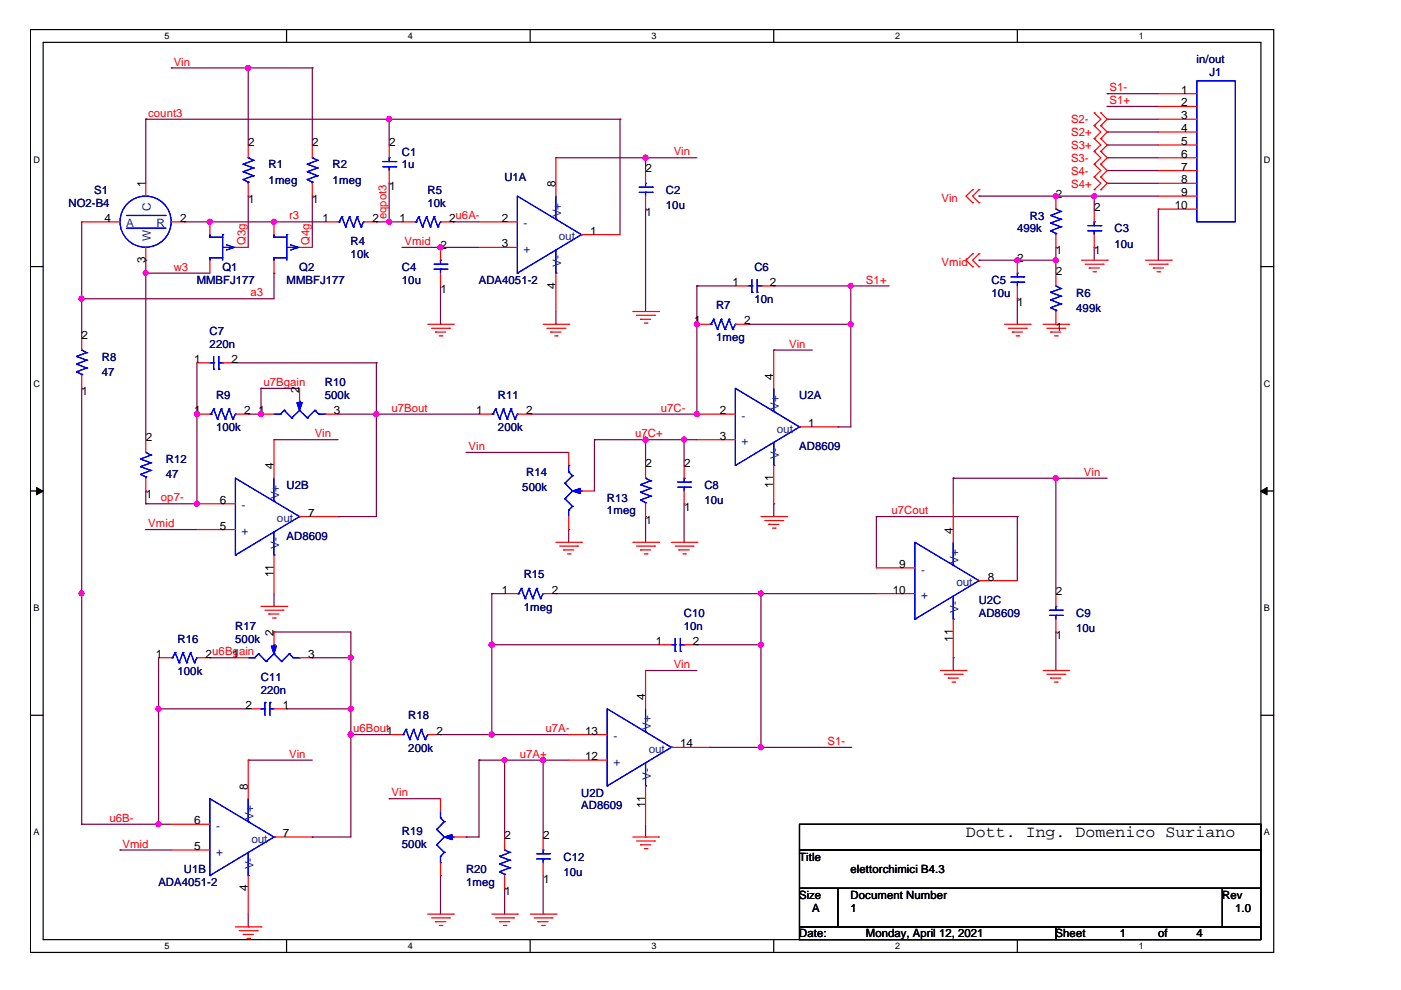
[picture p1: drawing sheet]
<svg xmlns="http://www.w3.org/2000/svg" width="297mm" height="210mm" viewBox="0 0 297 210" stroke-linecap="round" stroke-linejoin="round" font-family="sans-serif">
<path d="M6.4 6.3h263.7v195.6h-263.7zM9.2 9h258.1v190.2h-258.1z" fill="none" stroke="#000" stroke-width=".25"/>
<g fill="#fff">
<path d="M34.9 6.6h1v2.1h-1z"/>
<path d="M34.9 199.6h1v2.1h-1z"/>
</g>
<path d="M60.8 6.3v2.7M60.8 199.2v2.7" fill="none" stroke="#000" stroke-width=".25"/>
<g fill="#fff">
<path d="M86.5 6.6h1v2.1h-1z"/>
<path d="M86.5 199.6h1v2.1h-1z"/>
</g>
<path d="M112.4 6.3v2.7M112.4 199.2v2.7" fill="none" stroke="#000" stroke-width=".25"/>
<g fill="#fff">
<path d="M138.1 6.6h1.1v2.1h-1.1z"/>
<path d="M138.1 199.6h1.1v2.1h-1.1z"/>
</g>
<path d="M164 6.3v2.7M164 199.2v2.7" fill="none" stroke="#000" stroke-width=".25"/>
<g fill="#fff">
<path d="M189.8 6.6h1v2.1h-1z"/>
<path d="M189.8 199.6h1v2.1h-1z"/>
</g>
<path d="M215.7 6.3v2.7M215.7 199.2v2.7" fill="none" stroke="#000" stroke-width=".25"/>
<g fill="#fff">
<path d="M241.4 6.6h1.1v2.1h-1.1z"/>
<path d="M241.4 199.6h1.1v2.1h-1.1z"/>
<path d="M7.1 32.8h1.3v2.1h-1.3z"/>
<path d="M268 32.8h1.3v2.1h-1.3z"/>
<path d="M7.1 80.3h1.3v2.1h-1.3z"/>
<path d="M268 80.3h1.3v2.1h-1.3z"/>
</g>
<path d="M6.4 56.5h2.8M267.3 56.5h2.8" fill="none" stroke="#000" stroke-width=".25"/>
<g fill="#fff">
<path d="M7.1 127.9h1.2v2.1h-1.2z"/>
<path d="M268 127.9h1.2v2.1h-1.2z"/>
</g>
<path d="M6.4 104.1h2.8M267.3 104.1h2.8" fill="none" stroke="#000" stroke-width=".25"/>
<g fill="#000" stroke="#000" stroke-width=".21">
<path d="M7.7 103.3l1.4 .9-1.4 .7z" fill-rule="evenodd"/>
<path d="M267.3 104.2l1.3-.9v1.6z" fill-rule="evenodd"/>
</g>
<g fill="#fff">
<path d="M7.1 175.4h1.2v2.2h-1.2z"/>
<path d="M268 175.4h1.2v2.2h-1.2z"/>
</g>
<path d="M6.4 151.6h2.8M267.3 151.6h2.8M169.5 174.8h97.8v5.4h-97.8zM169.5 180.2h97.8v8.1h-97.8zM169.5 188.3h8.1v8.2h-8.1zM169.5 196.5h54.4v2.7h-54.4zM177.6 188.3h81.6v8.2h-81.6zM223.9 196.5h43.4v2.7h-43.4zM259.2 188.3h8.1v8.2h-8.1z" fill="none" stroke="#000" stroke-width=".25"/>
<g fill="none" stroke="#800040" stroke-width=".25">
<path d="M36.3 14.4h.1M36.3 14.4h29.9M52.6 14.4h.1M52.6 14.4v16.3M66.2 14.4h.1M66.2 14.4v16.3M234.7 19.9h.1M234.7 19.9h10.9M30.9 25.3h.1M30.9 25.3v13.6M30.9 25.3h100.6M82.5 38.9h.1"/>
<path d="M82.5 25.3h.1M82.5 25.3v5.4M82.5 38.9v8.1M117.9 33.5h.1M117.9 33.5h29.8M131.5 25.3h.1M131.5 25.3v24.4M136.9 33.5h.1M136.9 33.5v2.7M234.7 28h.1M234.7 25.3h.1M234.7 30.7h.1"/>
<path d="M234.7 33.5h.1M234.7 38.9h.1M234.7 36.2h.1M234.7 22.6h.1M234.7 33.5h10.9M234.7 25.3h10.9M234.7 28h10.9M234.7 30.7h10.9M234.7 38.9h10.9M234.7 36.2h10.9M234.7 22.6h10.9M17.3 47h.1"/>
<path d="M17.3 47v24.5M30.9 55.2h.1M30.9 57.9h.1M30.9 55.2v38M30.9 57.9h13.6M39 47h.1M39 47h29.9M44.5 47h.1M52.6 41.6h.1M52.6 41.6v10.9M58.1 57.9h.1M58.1 47h.1"/>
<path d="M58.1 57.9v5.4h-40.8M66.2 41.6h.1M66.2 41.6v10.9M79.8 47h.1M79.8 47h5.5M82.5 47h.1M85.3 52.5h.1M85.3 52.5h16.3M93.4 52.5h.1M96.1 47h.1M96.1 47h5.5M136.9 44.3h.1"/>
<path d="M136.9 44.3v21.7M207.6 55.2h.1M207.6 41.6h.1M207.6 41.6h38M207.6 55.2h16.3M215.7 55.2h.1M223.9 41.6h.1M223.9 55.2h.1M223.9 52.5h.1M223.9 52.5v5.4M232 41.6h.1M232 52.5h.1"/>
<path d="M232 41.6v2.7M232 52.5v2.7M245.6 44.3h.1M245.6 44.3v10.9M17.3 63.3h.1M41.7 76.9v29.9M49.9 76.9h29.9M79.8 76.9h.1M79.8 76.9v32.6h-8.1M93.4 68.8h.1M93.4 60.6v8.2M117.9 68.8h.1"/>
<path d="M117.9 66v2.8M147.7 68.8h.1M147.7 60.6h.1M147.7 60.6v27.2h-35.3M147.7 60.6h8.2M158.6 68.8h.1M158.6 68.8h21.8M164 74.2h.1M164 60.6h.1M164 60.6h24.5M164 74.2h8.2M180.4 68.8h.1"/>
<path d="M180.4 60.6h.1M180.4 60.6v29.9h-2.8M215.7 63.3h.1M215.7 63.3v5.5M17.3 82.3h.1M17.3 82.3v92.5M41.7 87.8h.1M52.6 87.8h.1M52.6 87.8h2.7M55.3 82.3h.1M55.3 87.8h.1M55.3 82.3h8.2"/>
<path d="M55.3 82.3v5.5M58.1 93.2h.1M58.1 93.2h13.6M71.7 87.8h29.9M79.8 87.8h.1M98.9 95.9h.1M98.9 95.9h21.7M112.4 87.8h.1M126 93.2h.1M126 93.2h21.7M126 93.2v10.9M136.9 93.2h.1"/>
<path d="M136.9 93.2v5.5M145 93.2h.1M145 93.2v5.5M177.6 90.5h.1M30.9 104.1h.1M30.9 106.8h.1M30.9 112.3h.1M30.9 104.1v2.7M30.9 106.8h10.8M30.9 112.3h10.8M41.7 106.8h.1M71.7 109.5h.1"/>
<path d="M120.6 112.3h.1M120.6 112.3v2.7M136.9 109.5h.1M136.9 109.5v5.5M145 106.8h.1M145 106.8v8.2M164 106.8h.1M164 106.8v2.7M185.8 109.5h.1M185.8 109.5h29.9M185.8 109.5v10.9M202.1 101.4h.1"/>
<path d="M202.1 101.4h32.6M202.1 101.4v5.4M215.7 109.5h.1M215.7 109.5v13.6M223.9 101.4h.1M223.9 101.4v24.5M17.3 125.9h.1M33.6 139.5h.1M33.6 139.5v35.3M44.5 139.5h.1M44.5 139.5h5.4M58.1 134h.1"/>
<path d="M58.1 128.6h.1M58.1 134h16.3v43.5h-8.2M58.1 125.9v2.7M66.2 139.5h.1M66.2 139.5h8.2M74.4 139.5h.1M104.3 125.9h.1M104.3 136.7h.1M104.3 125.9h2.7M104.3 125.9v29.9M104.3 136.7h35.3M117.9 125.9h.1"/>
<path d="M117.9 125.9h67.9M147.7 136.7h.1M147.7 136.7h13.6M161.3 125.9h.1M161.3 136.7h.1M161.3 125.9v32.6M202.1 139.5h.1M202.1 139.5v2.7M223.9 134h.1M223.9 134v8.2M33.6 150.3h.1M33.6 150.3h19"/>
<path d="M60.8 150.3h.1M60.8 150.3h13.6M74.4 155.8h.1M74.4 155.8h8.1M93.4 155.8h.1M93.4 155.8h27.2M104.3 155.8h.1M136.9 142.2h.1M136.9 142.2h10.8M150.5 158.5h.1M150.5 158.5h29.9M180.4 158.5h.1"/>
<path d="M17.3 174.8h.1M17.3 174.8h19M33.6 174.8h.1M52.6 161.2h.1M52.6 161.2h13.6M66.2 177.5h.1M82.5 169.3h.1M82.5 169.3h10.9M98.9 177.5h.1M101.6 161.2h.1M101.6 161.2v16.3h-2.7M101.6 161.2h19"/>
<path d="M107 161.2h.1M107 161.2v16.3M115.2 161.2h.1M115.2 161.2v16.3M136.9 177.5h.1M136.9 174.8v2.7M25.4 180.2h.1M25.4 180.2h10.9M52.6 196.5h.1M52.6 193.8v2.7M93.4 185.6h.1M93.4 185.6v8.2"/>
<path d="M107 188.3h.1M107 188.3v5.5M115.2 193.8h.1M115.2 185.6v8.2"/>
</g>
<g fill="#f0f" stroke="#f0f" stroke-width=".25">
<circle cx="33.6" cy="174.7" r=".52"/>
<circle cx="33.6" cy="150.3" r=".52"/>
<circle cx="161.3" cy="125.8" r=".52"/>
<circle cx="161.3" cy="158.4" r=".52"/>
<circle cx="161.3" cy="136.7" r=".52"/>
<circle cx="74.4" cy="150.3" r=".52"/>
<circle cx="74.4" cy="155.7" r=".52"/>
<circle cx="136.9" cy="33.4" r=".52"/>
<circle cx="93.4" cy="52.4" r=".52"/>
<circle cx="115.1" cy="161.2" r=".52"/>
<circle cx="30.9" cy="57.9" r=".51"/>
<circle cx="44.4" cy="47" r=".52"/>
<circle cx="17.3" cy="63.3" r=".52"/>
<circle cx="52.6" cy="14.4" r=".52"/>
<circle cx="104.3" cy="136.7" r=".52"/>
<circle cx="58" cy="47" r=".52"/>
<circle cx="104.3" cy="155.7" r=".52"/>
<circle cx="82.5" cy="47" r=".52"/>
<circle cx="82.5" cy="25.3" r=".52"/>
<circle cx="17.3" cy="125.8" r=".51"/>
<circle cx="74.4" cy="139.4" r=".52"/>
<circle cx="107" cy="161.2" r=".52"/>
<circle cx="41.7" cy="87.8" r=".52"/>
<circle cx="41.7" cy="106.8" r=".52"/>
<circle cx="55.3" cy="87.8" r=".52"/>
<circle cx="79.8" cy="87.8" r=".52"/>
<circle cx="145" cy="93.2" r=".52"/>
<circle cx="147.7" cy="87.8" r=".52"/>
<circle cx="147.7" cy="68.8" r=".52"/>
<circle cx="180.3" cy="68.8" r=".51"/>
<circle cx="180.3" cy="60.6" r=".52"/>
<circle cx="223.9" cy="101.4" r=".52"/>
<circle cx="136.9" cy="93.2" r=".52"/>
<circle cx="223.9" cy="41.6" r=".52"/>
<circle cx="232" cy="41.6" r=".51"/>
<circle cx="223.9" cy="55.2" r=".52"/>
<circle cx="215.7" cy="55.2" r=".52"/>
</g>
<g fill="none" stroke="#f00" stroke-width=".25">
<path d="M245.6 19.9h8.2M30.9 38.9v2.7M52.6 30.7v2.8M52.6 38.9v2.7M66.2 30.7v2.8M66.2 38.9v2.7M82.5 30.7v2.8M82.5 36.2v2.7M117.9 33.5v8.1M136.9 36.2v2.7M232 26.6h.1M232 23.9h.1"/>
<path d="M232 32.1h.1M232 29.4h.1M232 34.8h.1M232 37.5h.1M232 23.9l1.4 1.4-1.4 1.3M232 29.4l1.4 1.3-1.4 1.4M232 32.1l1.4 1.4-1.4 1.3M232 37.5l1.4 1.4-1.4 1.3M232 34.8l1.4 1.4-1.4 1.3M232 26.6l1.4 1.4-1.4 1.4M233.4 23.9h.1M233.4 26.6h.1"/>
<path d="M233.4 29.4h.1M233.4 32.1h.1M233.4 34.8h.1M233.4 37.5h.1M233.4 23.9l1.3 1.4-1.3 1.3M233.4 29.4l1.3 1.3-1.3 1.4M233.4 32.1l1.3 1.4-1.3 1.3M233.4 37.5l1.3 1.4-1.3 1.3M233.4 34.8l1.3 1.4-1.3 1.3M233.4 26.6l1.3 1.4-1.3 1.4M245.6 22.6h8.2M245.6 25.3h8.2"/>
<path d="M245.6 28h8.2M245.6 30.7h8.2M245.6 33.5h8.2M245.6 36.2h8.2M245.6 38.9h8.2M17.3 47h8.1M30.9 52.5v2.7M36.3 47h2.7M44.5 47v2.7M44.5 55.2v2.7M49.9 52.5h2.7M58.1 47v2.7"/>
<path d="M58.1 55.2v2.7M63.5 52.5h2.7M68.9 47h2.8M77.1 47h2.7M85.3 47h2.7M93.4 52.5v2.7M93.4 57.9v2.7M93.4 47h2.7M101.6 52.5h8.1M101.6 47h8.1M117.9 57.9v8.1M123.3 49.7h8.2"/>
<path d="M136.9 41.6v2.7M206.2 40.2h.1M206.2 43h.1M206.2 53.8h.1M206.2 56.6h.1M206.2 40.2l-1.4 1.4 1.4 1.4M206.2 53.8l-1.4 1.4 1.4 1.4M207.6 40.2h.1M207.6 43h.1M207.6 53.8h.1M207.6 56.6h.1M207.6 53.8l-1.4 1.4 1.4 1.4"/>
<path d="M207.6 40.2l-1.4 1.4 1.4 1.4M215.7 55.2v2.7M223.9 41.6v2.7M223.9 49.7v2.8M223.9 57.9v2.7M229.3 55.2h5.4M230.1 56h3.8M230.9 56.8h.1M230.9 56.8h2.2M231.7 57.6h.6M232 40.2h.1M232 44.3v2.7"/>
<path d="M232 49.7v2.8M232.3 57.6h.1M233.4 40.2h.1M233.9 56h.1M234.7 55.2h.1M242.9 55.2h5.4M243.7 56h3.8M244.5 56.8h.1M244.5 56.8h2.2M245.3 57.6h.6M245.6 41.6h8.2M245.6 44.3h8.2"/>
<path d="M245.9 57.6h.1M247.5 56h.1M248.3 55.2h.1M17.3 71.5v2.7M17.3 79.6v2.7M41.7 76.9h2.8M47.2 76.9h2.7M90.7 68.8h5.4M91.5 69.6h3.8M92.3 70.4h.1M92.3 70.4h2.2M93.1 71.2h.6"/>
<path d="M93.7 71.2h.1M95.3 69.6h.1M96.1 68.8h.1M115.2 68.8h5.4M116 69.6h3.8M116.8 70.4h.1M116.8 70.4h2.2M117.6 71.2h.5M118.1 71.2h.1M119.8 69.6h.1M120.6 68.8h.1M134.2 66h5.4"/>
<path d="M135 66.9h3.8M135.8 67.7h.1M135.8 67.7h2.2M136.6 68.5h.6M137.2 68.5h.1M138.8 66.9h.1M139.6 66h.1M147.7 68.8h2.8M155.9 68.8h2.7M155.9 60.6h2.7M161.3 60.6h2.7M164 74.2v8.1"/>
<path d="M213 68.8h5.4M213.8 69.6h3.8M214.6 70.4h.1M214.6 70.4h2.2M215.4 71.2h.6M215.7 60.6v2.7M216 71.2h.1M217.6 69.6h.1M218.4 68.8h.1M221.2 68.8h5.4M222 69.6h3.8M222.8 70.4h.1"/>
<path d="M222.8 70.4h2.1M223.6 71.2h.5M223.9 66v2.8M224.1 71.2h.1M225.8 69.6h.1M226.6 68.8h.1M30.9 93.2v2.7M41.7 87.8h2.8M49.9 87.8h2.7M55.3 87.8h2.8M58.1 93.2v8.2M63.5 82.3v2.8"/>
<path d="M68.9 87.8h2.8M101.6 87.8h2.7M109.7 87.8h2.7M120.6 95.9v2.8M136.9 98.7v2.7M145 98.7v2.7M147.7 87.8h8.2M147.7 93.2h8.2M164 98.7v8.1M169.5 90.5h8.1M30.9 101.4v2.7M41.7 106.8h8.2"/>
<path d="M41.7 112.3h8.2M58.1 117.7v8.2M63.5 109.5h8.2M117.9 115h5.4M118.7 115.8h3.8M119.5 116.6h.1M119.5 116.6h2.2M120.3 117.4h.6M120.6 109.5v2.8M120.9 117.4h.1M122.5 115.8h.1M123.3 115h.1"/>
<path d="M123.3 104.1h2.7M134.2 115h5.4M135 115.8h3.8M135.8 116.6h.1M135.8 116.6h2.2M136.6 117.4h.6M136.9 106.8v2.7M137.2 117.4h.1M138.8 115.8h.1M139.6 115h.1M142.3 115h5.4M143.1 115.8h3.8"/>
<path d="M143.9 116.6h.1M143.9 116.6h2.2M144.8 117.4h.5M145 104.1v2.7M145.3 117.4h.1M146.9 115.8h.1M147.7 115h.1M161.3 109.5h5.5M162.1 110.4h3.9M163 111.2h.1M163 111.2h2.1M163.8 112h.5"/>
<path d="M164.3 112h.1M166 110.4h.1M166.8 109.5h.1M202.1 106.8v8.2M33.6 139.5h2.7M41.7 139.5h2.8M49.9 139.5h2.7M55.3 128.6h5.5M56.2 129.4h3.8M57 130.2h.1M57 130.2h2.1M57.8 131h.5"/>
<path d="M58.1 134v2.7M58.3 131h.1M60 129.4h.1M60.8 128.6h.1M63.5 139.5h2.7M107 125.9h2.7M115.2 125.9h2.7M139.6 136.7h2.7M145 136.7h2.7M185.8 120.4h8.2M185.8 125.9h8.2M202.1 131.3v8.2"/>
<path d="M207.6 123.1h8.1M223.9 125.9v2.7M223.9 131.3v2.7M52.6 150.3h2.7M58.1 150.3h2.7M82.5 155.8h2.8M90.7 155.8h2.7M120.6 155.8h8.1M136.9 142.2v8.1M142.3 158.5h8.2M199.4 142.2h5.4M200.2 143h3.8"/>
<path d="M201 143.8h.1M201 143.8h2.2M201.9 144.6h.5M202.4 144.6h.1M204 143h.1M204.8 142.2h.1M221.2 142.2h5.4M222 143h3.8M222.8 143.8h.1M222.8 143.8h2.1M223.6 144.6h.5M224.1 144.6h.1"/>
<path d="M225.8 143h.1M226.6 142.2h.1M36.3 174.8h8.2M52.6 161.2v8.1M58.1 177.5h8.1M93.4 169.3v2.8M96.1 177.5h2.8M107 177.5v2.7M115.2 177.5v2.7M120.6 161.2h8.1M134.2 177.5h5.4M135 178.3h3.8"/>
<path d="M135.8 179.1h.1M135.8 179.1h2.2M136.6 179.9h.6M136.9 166.6v8.2M137.2 179.9h.1M138.8 178.3h.1M139.6 177.5h.1M36.3 180.2h8.2M49.9 196.5h5.4M50.7 197.3h3.8M51.6 198.1h.1M51.6 198.1h2.1"/>
<path d="M52.4 199h.5M52.6 185.6v8.2M52.9 199h.1M54.5 197.3h.1M55.3 196.5h.1M90.7 193.8h5.4M91.5 194.6h3.8M92.3 195.4h.1M92.3 195.4h2.2M93.1 196.2h.6M93.4 182.9v2.7M93.7 196.2h.1"/>
<path d="M95.3 194.6h.1M96.1 193.8h.1M104.3 193.8h5.4M105.1 194.6h3.8M105.9 195.4h.1M105.9 195.4h2.2M106.7 196.2h.6M107 185.6v2.7M107.3 196.2h.1M108.9 194.6h.1M109.7 193.8h.1M112.4 193.8h5.5"/>
<path d="M113.2 194.6h3.9M114.1 195.4h.1M114.1 195.4h2.1M114.9 196.2h.5M115.2 182.9v2.7M115.4 196.2h.1M117.1 194.6h.1M117.9 193.8h.1"/>
</g>
<g fill="none" stroke="#00f" stroke-width=".25">
<path d="M253.8 17.2h8.1v29.8h-8.1zM51.6 38.1h.1M51.6 36.4h.1M51.6 34.8h.1M51.6 38.1l1 .5M51.6 36.4l2.1 .9M51.6 34.8l2.1 .8M52.6 33.5h.1M52.6 38.6h.1M52.6 38.6v.3M52.6 33.5l1.1 .5M53.7 37.3h.1"/>
<path d="M53.7 35.6h.1M53.7 34h.1M53.7 37.3l-2.1 .8M53.7 35.6l-2.1 .8M53.7 34l-2.1 .8M65.2 38.1h.1M65.2 36.4h.1M65.2 34.8h.1M65.2 38.1l1 .5M65.2 36.4l2.1 .9M65.2 34.8l2.1 .8M66.2 33.5h.1"/>
<path d="M66.2 38.6h.1M66.2 33.5l1.1 .5M66.2 38.6v.3M67.3 37.3h.1M67.3 35.6h.1M67.3 34h.1M67.3 37.3l-2.1 .8M67.3 35.6l-2.1 .8M67.3 34l-2.1 .8M81.2 35.4h2.7M81.2 34.3h2.7M82.5 33.5h.1"/>
<path d="M82.5 35.4h.1M82.5 33.5v.8M82.5 35.4v.8M83.9 35.4h.1M83.9 34.3h.1M135.5 39.7h2.8M136.9 38.9h.1M136.9 38.9v.8M138.3 39.7h.1M26.8 45.7h8.2M26.8 48.4h8.2M35 45.7h.1"/>
<path d="M35 48.4h.1M44.5 50.3h.1M44.5 54.7v.5v-.5M44.5 54.7h.1M44.5 49.7v.6v-.6M44.5 50.3h2.7M44.5 54.7h2.7M47.2 52.5h.1M47.2 49.7h.1M47.2 52.5h2.7M47.2 49.7v5.5M48 51.9l1.7 .6-1.7 .5"/>
<path d="M58.1 50.3h.1M58.1 54.7v.5v-.5M58.1 54.7h.1M58.1 49.7v.6v-.6M58.1 50.3h2.7M58.1 54.7h2.7M60.8 52.5h.1M60.8 49.7h.1M60.8 52.5h2.7M60.8 49.7v5.5M61.6 51.9l1.7 .6-1.7 .5M71.7 47h.2"/>
<path d="M71.9 47h.1M72.5 45.9h.1M72.5 45.9l-.6 1.1M72.5 45.9l.8 2.2M73.3 48.1h.1M74.1 45.9h.1M74.1 45.9l-.8 2.2M74.1 45.9l.8 2.2M74.9 48.1h.1M75.7 45.9h.1M75.7 45.9l-.8 2.2M75.7 45.9l.8 2.2"/>
<path d="M76.5 48.1h.1M77.1 47h.1M77.1 47l-.6 1.1M88 47h.2M88.2 47h.1M88.8 45.9h.1M88.8 45.9l-.6 1.1M88.8 45.9l.8 2.2M89.6 48.1h.1M90.4 45.9h.1M90.4 45.9l-.8 2.2M90.4 45.9l.8 2.2"/>
<path d="M91.2 48.1h.1M92 45.9h.1M92 45.9l-.8 2.2M92 45.9l.8 2.2M92 57.1h2.7M92 56h2.7M92.8 48.1h.1M93.4 47h.1M93.4 55.2h.1M93.4 57.1h.1M93.4 55.2v.8M93.4 57.1v.8"/>
<path d="M93.4 47l-.6 1.1M94.7 57.1h.1M94.7 56h.1M109.7 57.9h.1M117.9 46.5h.1M117.9 57.9h.1M117.9 41.6v4.9M117.9 53v4.9M123.3 49.7h.1M123.3 49.7l-13.6-8.1v16.3M123.3 49.7l-13.6 8.2M135.5 40.8h2.8"/>
<path d="M136.9 40.8h.1M136.9 40.8v.8M138.3 40.8h.1M159.4 59.3v2.7M160.5 59.3v2.7M214.3 59.8h2.7M214.3 58.7h2.7M215.7 57.9h.1M215.7 59.8h.1M215.7 57.9v.8M215.7 59.8v.8M217 59.8h.1"/>
<path d="M217 58.7h.1M222.8 48.9h.1M222.8 47.3h.1M222.8 45.7h.1M222.8 48.9l1.1 .6M222.8 47.3l2.1 .8M222.8 45.7l2.1 .8M223.9 44.3h.1M223.9 49.5h.1M223.9 49.5v.2M223.9 44.3l1 .5M224.9 48.1h.1"/>
<path d="M224.9 46.5h.1M224.9 44.8h.1M224.9 48.1l-2.1 .8M224.9 46.5l-2.1 .8M224.9 44.8l-2.1 .9M230.6 48.9h2.8M230.6 47.8h2.8M232 47h.1M232 48.9h.1M232 47v.8M232 48.9v.8M233.4 48.9h.1"/>
<path d="M233.4 47.8h.1M16.2 78.8h.1M16.2 77.2h.1M16.2 75.6h.1M16.2 78.8l1.1 .6M16.2 77.2l2.2 .8M16.2 75.6l2.2 .8M17.3 74.2h.1M17.3 79.4h.1M17.3 74.2l1.1 .6M17.3 79.4v.2M18.4 78h.1"/>
<path d="M18.4 76.4h.1M18.4 74.8h.1M18.4 78l-2.2 .8M18.4 76.4l-2.2 .8M18.4 74.8l-2.2 .8M44.5 76.9h.8M45.3 78.3h.1M45.3 76.9h.1M45.3 75.6v2.7M46.4 78.3h.1M46.4 75.6v2.7M46.4 76.9h.8"/>
<path d="M47.2 76.9h.1M150.5 68.8h.3M150.8 68.8h.1M151.3 67.7h.1M151.3 67.7l-.5 1.1M151.3 67.7l.8 2.2M152.1 69.9h.1M152.9 67.7h.1M152.9 67.7l-.8 2.2M152.9 67.7l.8 2.2M153.7 69.9h.1M154.6 67.7h.1"/>
<path d="M154.6 67.7l-.9 2.2M154.6 67.7l.8 2.2M155.4 69.9h.1M155.9 68.8h.1M155.9 68.8l-.5 1.1M158.6 60.6h.8M159.4 62h.1M159.4 60.6h.1M160.5 62h.1M160.5 60.6h.8M161.3 60.6h.1M222.8 65.2h.1"/>
<path d="M222.8 63.6h.1M222.8 62h.1M222.8 65.2l1.1 .6M222.8 63.6l2.1 .8M222.8 62l2.1 .8M223.9 60.6h.1M223.9 65.8h.1M223.9 60.6l1 .6M223.9 65.8v.2M224.9 64.4h.1M224.9 62.8h.1M224.9 61.2h.1"/>
<path d="M224.9 64.4l-2.1 .8M224.9 62.8l-2.1 .8M224.9 61.2l-2.1 .8M29.8 98.9h.1M29.8 97.3h.1M29.8 98.9l2.2 .8M29.8 97.3l2.2 .8M30.9 95.9h.1M30.9 95.9l1.1 .6M32 99.7h.1M32 98.1h.1M32 96.5h.1"/>
<path d="M32 99.7l-2.2 .9M32 98.1l-2.2 .8M32 96.5l-2.2 .8M44.5 87.8h.3M44.8 87.8h.1M45.3 86.7h.1M45.3 86.7l-.5 1.1M45.3 86.7l.8 2.2M46.1 88.9h.1M46.9 86.7h.1M46.9 86.7l-.8 2.2M46.9 86.7l.9 2.2"/>
<path d="M47.8 88.9h.1M48.6 86.7h.1M48.6 86.7l-.8 2.2M48.6 86.7l.8 2.2M49.4 88.9h.1M49.9 87.8h.1M49.9 87.8l-.5 1.1M58.1 87.8h1.3M59.4 87.8h.1M60.2 87h.1M60.2 87l-.8 .8M60.2 87l1.7 1.6"/>
<path d="M61.9 88.6h.1M63.5 87h.1M63.5 85.1h.1M63.5 87l-1.6 1.6M63.5 87l1.7 1.6M63.5 85.1v.5M65.2 88.6h.1M66.8 87h.1M66.8 87l-1.6 1.6M66.8 87l.8 .8M67.6 87.8h.1M67.6 87.8h1.3"/>
<path d="M68.9 87.8h.1M104.3 87.8h.2M104.5 87.8h.1M105.1 86.7h.1M105.1 86.7l-.6 1.1M105.1 86.7l.8 2.2M105.9 88.9h.1M106.7 86.7h.1M106.7 86.7l-.8 2.2M106.7 86.7l.8 2.2M107.5 88.9h.1M108.3 86.7h.1"/>
<path d="M108.3 86.7l-.8 2.2M108.3 86.7l.9 2.2M109.2 88.9h.1M109.7 87.8h.1M109.7 87.8l-.5 1.1M120.6 98.7h.1M120.6 98.7v1.3M155.9 98.7h.1M164 87.3h.1M164 98.7h.1M164 82.3v5M164 93.8v4.9"/>
<path d="M169.5 90.5h.1M169.5 90.5l-13.6-8.2v16.4M169.5 90.5l-13.6 8.2M29.8 100.6h.1M29.8 100.6l1.1 .5M30.9 101.1h.1M30.9 101.1v.3M49.9 117.7h.1M58.1 106.3h.1M58.1 117.7h.1M58.1 101.4v4.9M58.1 112.8v4.9"/>
<path d="M63.5 109.5h.1M63.5 109.5l-13.6-8.1v16.3M63.5 109.5l-13.6 8.2M119.8 105.8h.1M119.8 102.5h.1M119.8 105.8l1.6 1.6M119.8 102.5l1.6 1.6M120.6 108.2h.1M120.6 100h.1M120.6 108.2v1.3M120.6 100l.8 .8M121.4 107.4h.1"/>
<path d="M121.4 104.1h.1M121.4 100.8h.1M121.4 107.4l-.8 .8M121.4 104.1l-1.6 1.7M121.4 100.8l-1.6 1.7M122.8 104.1h.5M123.3 104.1h.1M135.8 106h.1M135.8 104.4h.1M135.8 102.8h.1M135.8 106l1.1 .6M135.8 104.4l2.2 .8"/>
<path d="M135.8 102.8l2.2 .8M136.9 101.4h.1M136.9 106.6h.1M136.9 106.6v.2M136.9 101.4l1.1 .5M138 105.2h.1M138 103.6h.1M138 101.9h.1M138 105.2l-2.2 .8M138 103.6l-2.2 .8M138 101.9l-2.2 .9M143.7 103.3h2.7"/>
<path d="M143.7 102.2h2.7M145 101.4h.1M145 103.3h.1M145 101.4v.8M145 103.3v.8M146.4 103.3h.1M146.4 102.2h.1M202.1 119.9h.1M202.1 115v4.9M36.3 139.5h.3M36.6 139.5h.1M37.1 138.4h.1"/>
<path d="M37.1 138.4l-.5 1.1M37.1 138.4l.9 2.1M38.8 138.4h.1M38.8 138.4l-.8 2.1M38.8 138.4l.8 2.1M40.4 138.4h.1M40.4 138.4l-.8 2.1M40.4 138.4l.8 2.1M41.7 139.5h.1M41.7 139.5l-.5 1M52.6 139.5h1.4M54 139.5h.1"/>
<path d="M54.8 138.6h.1M54.8 138.6l-.8 .9M54.8 138.6l1.6 1.7M58.1 138.6h.1M58.1 136.7h.1M58.1 138.6l-1.7 1.7M58.1 138.6l1.6 1.7M58.1 136.7v.6M61.3 138.6h.1M61.3 138.6l-1.6 1.7M61.3 138.6l.9 .9M62.2 139.5h.1"/>
<path d="M62.2 139.5h1.3M63.5 139.5h.1M109.7 125.9h.3M110 125.9h.1M110.5 124.8h.1M110.5 124.8l-.5 1.1M110.5 124.8l.8 2.1M111.3 126.9h.1M112.1 124.8h.1M112.1 124.8l-.8 2.1M112.1 124.8l.9 2.1M113 126.9h.1"/>
<path d="M113.8 124.8h.1M113.8 124.8l-.8 2.1M113.8 124.8l.8 2.1M114.6 126.9h.1M115.2 125.9h.1M115.2 125.9l-.6 1M142.3 136.7h.8M143.1 138.1h.1M143.1 136.7h.1M143.1 135.3v2.8M144.2 138.1h.1M144.2 135.3v2.8"/>
<path d="M144.2 136.7h.8M145 136.7h.1M194 131.3h.1M202.1 131.3h.1M202.1 126.4v4.9M207.6 123.1h.1M207.6 123.1l-13.6-8.1v16.3M207.6 123.1l-13.6 8.2M222.5 130.5h2.7M222.5 129.4h2.7M223.9 128.6h.1M223.9 130.5h.1"/>
<path d="M223.9 128.6v.8M223.9 130.5v.8M225.2 130.5h.1M225.2 129.4h.1M38 140.5h.1M39.6 140.5h.1M41.2 140.5h.1M55.3 150.3h.1M55.3 150.3h.9M56.2 148.9h.1M56.2 148.9v2.8M56.4 140.3h.1"/>
<path d="M57.2 148.9h.1M57.2 150.3h.1M57.2 148.9v2.8M57.2 150.3h.9M59.7 140.3h.1M85.3 155.8h.2M85.5 155.8h.1M86.1 154.7h.1M86.1 154.7l-.6 1.1M86.1 154.7l.8 2.1M86.9 156.8h.1M87.7 154.7h.1"/>
<path d="M87.7 154.7l-.8 2.1M87.7 154.7l.8 2.1M88.5 156.8h.1M89.3 154.7h.1M89.3 154.7l-.8 2.1M89.3 154.7l.8 2.1M90.1 156.8h.1M90.7 155.8h.1M90.7 155.8l-.6 1M136.9 155.2h.1M136.9 150.3v4.9M142.3 158.5h.1"/>
<path d="M142.3 158.5l-13.6-8.2v16.3M142.3 158.5l-13.6 8.1M52.6 174.2h.1M52.6 169.3v4.9M58.1 177.5h.1M58.1 177.5l-13.6-8.2v16.3M58.1 177.5l-13.6 8.1M92.6 175.9h.1M92.6 179.1h.1M92.6 175.9l1.6 1.6M92.6 179.1l1.6 1.6M93.4 173.4h.1"/>
<path d="M93.4 172.1v1.3M93.4 173.4l.8 .8M94.2 174.2h.1M94.2 177.5h.1M94.2 174.2l-1.6 1.7M94.2 177.5l-1.6 1.6M95.6 177.5h.5M96.1 177.5h.1M128.7 166.6h.1M136.9 166.6h.1M136.9 161.7v4.9M44.5 185.6h.1"/>
<path d="M52.6 185.6h.1M52.6 180.7v4.9M93.4 181.6h.1M93.4 182.9h.1M93.4 181.6v1.3M94.2 180.7h.1M94.2 180.7l-.8 .9M105.9 184.8h.1M105.9 183.2h.1M105.9 181.6h.1M105.9 184.8l1.1 .6M105.9 183.2l2.2 .8"/>
<path d="M105.9 181.6l2.2 .8M107 180.2h.1M107 185.4h.1M107 180.2l1.1 .5M107 185.4v.2M108.1 184h.1M108.1 182.4h.1M108.1 180.7h.1M108.1 184l-2.2 .8M108.1 182.4l-2.2 .8M108.1 180.7l-2.2 .9M113.8 182.1h2.7"/>
<path d="M113.8 181h2.7M115.2 180.2h.1M115.2 182.1h.1M115.2 180.2v.8M115.2 182.1v.8M116.5 182.1h.1M116.5 181h.1"/>
<circle cx="30.9" cy="47" r="5.4"/>
</g>
<g fill="#00f" stroke="#00f" stroke-width=".25">
<path d="M94.2 177.5l1.6-.5v1z" fill-rule="evenodd"/>
<path d="M94.2 177.5l1.6-.5v1z" fill-rule="evenodd"/>
<path d="M57.5 137h1.1l-.5 1.6z" fill-rule="evenodd"/>
<path d="M57.5 137h1.1l-.5 1.6z" fill-rule="evenodd"/>
<path d="M63 85.4h1.1l-.6 1.6z" fill-rule="evenodd"/>
<path d="M63 85.4h1.1l-.6 1.6z" fill-rule="evenodd"/>
<path d="M121.4 104.1l1.6-.5v1.1z" fill-rule="evenodd"/>
<path d="M121.4 104.1l1.6-.5v1.1z" fill-rule="evenodd"/>
</g>
<text font-size="3.5" x="204.8" y="177.6">Dott. Ing. Domenico Suriano</text>
<g font-size="2.5">
<text x="250.4" y="19.9">1</text>
<text x="250.4" y="22.6">2</text>
<text x="250.4" y="25.3">3</text>
<text x="250.4" y="28">4</text>
<text x="52.6" y="31">2</text>
<text x="66.2" y="31">2</text>
<text x="82.5" y="31">2</text>
<text x="250.4" y="30.7">5</text>
<text x="250.4" y="33.5">6</text>
<text x="30.8" y="39.7" transform="rotate(-90 30.8 39.7)">1</text>
<text x="82.5" y="40.4">1</text>
<text x="117.8" y="39.7" transform="rotate(-90 117.8 39.7)">8</text>
<text x="136.9" y="36.5">2</text>
<text x="223.9" y="41.9">2</text>
<text x="250.4" y="36.2">7</text>
<text x="250.4" y="38.9">8</text>
<text x="250.4" y="41.6">9</text>
<text x="22.1" y="47">4</text>
<text x="38.2" y="47">2</text>
<text x="52.6" y="43.1">1</text>
<text x="66.2" y="43.1">1</text>
<text x="68.4" y="47">1</text>
<text x="79" y="47">2</text>
<text x="84.7" y="47">1</text>
<text x="95.2" y="47">2u6A-</text>
<text x="106.4" y="47">2</text>
<text x="136.9" y="45.8">1</text>
<text x="232" y="44.6">2</text>
<text x="249.1" y="44.3">10</text>
<text x="93.4" y="52.8">2</text>
<text x="106.4" y="52.5">3</text>
<text x="125.1" y="49.8">1</text>
<text x="223.9" y="53.9">1</text>
<text x="232" y="53.9">1</text>
<text x="30.8" y="55.8" transform="rotate(-90 30.8 55.8)">3</text>
<text x="215.7" y="55.5">2</text>
<text x="223.9" y="58.2">2</text>
<text x="93.4" y="62.1">1</text>
<text x="117.8" y="61.3" transform="rotate(-90 117.8 61.3)">4</text>
<text x="155.3" y="60.6">1</text>
<text x="163.2" y="60.6">2</text>
<text x="215.7" y="64.8">1</text>
<text x="17.3" y="71.8">2</text>
<text x="147.2" y="68.8">1</text>
<text x="157.8" y="68.8">2</text>
<text x="223.9" y="70.2">1</text>
<text x="41.2" y="76.9">1</text>
<text x="49.1" y="76.9">2</text>
<text x="17.3" y="83.8">1</text>
<text x="63.4" y="83.2" transform="rotate(-90 63.4 83.2)">2</text>
<text x="164" y="80.5" transform="rotate(-90 164 80.5)">4</text>
<text x="41.2" y="87.8">1</text>
<text x="51.8" y="87.8">2</text>
<text x="54.8" y="87.8">1</text>
<text x="70.8" y="87.8">3</text>
<text x="101" y="87.8">1</text>
<text x="111.5" y="87.8">2</text>
<text x="152.6" y="87.8">2</text>
<text x="30.9" y="93.5">2</text>
<text x="152.6" y="93.2">3</text>
<text x="171.4" y="90.5">1</text>
<text x="58" y="99.5" transform="rotate(-90 58 99.5)">4</text>
<text x="136.9" y="99">2</text>
<text x="145" y="99">2</text>
<text x="30.9" y="105.6">1</text>
<text x="46.6" y="106.8">6</text>
<text x="164" y="103.4" transform="rotate(-90 164 103.4)">11</text>
<text x="46.6" y="112.3">5</text>
<text x="65.4" y="109.5">7</text>
<text x="136.9" y="111">1</text>
<text x="145" y="108.3">1</text>
<text x="202" y="113.1" transform="rotate(-90 202 113.1)">4</text>
<text x="58" y="122.4" transform="rotate(-90 58 122.4)">11</text>
<text x="106.4" y="125.9">1</text>
<text x="117" y="125.9">2</text>
<text x="189.3" y="125.9">10</text>
<text x="190.7" y="120.4">9</text>
<text x="209.4" y="123.1">8</text>
<text x="223.9" y="126.2">2</text>
<text x="58" y="134.8" transform="rotate(-90 58 134.8)">2</text>
<text x="139" y="136.7">1</text>
<text x="146.9" y="136.7">2</text>
<text x="202" y="136" transform="rotate(-90 202 136)">11</text>
<text x="223.9" y="135.5">1</text>
<text x="33" y="139.5">1</text>
<text x="43.6" y="139.5">2u6Bgain</text>
<text x="49.3" y="139.5">1</text>
<text x="65.4" y="139.5">3</text>
<text x="136.8" y="148.4" transform="rotate(-90 136.8 148.4)">4</text>
<text x="52" y="150.3">2</text>
<text x="59.9" y="150.3">1</text>
<text x="92.5" y="155.8">2</text>
<text x="124.1" y="155.8">13</text>
<text x="124.1" y="161.2">12</text>
<text x="144.2" y="158.5">14</text>
<text x="52.5" y="167.5" transform="rotate(-90 52.5 167.5)">8</text>
<text x="136.8" y="171.4" transform="rotate(-90 136.8 171.4)">11</text>
<text x="41.2" y="174.8">6</text>
<text x="59.9" y="177.5">7</text>
<text x="107" y="177.8">2</text>
<text x="115.1" y="177.8">2</text>
<text x="41.2" y="180.2">5</text>
<text x="52.5" y="189" transform="rotate(-90 52.5 189)">4</text>
<text x="107" y="189.8">1</text>
<text x="115.1" y="187.1">1</text>
</g>
<g font-size="2.5" fill="#004080">
<text x="32" y="44.8" transform="rotate(-90 32 44.8)">C</text>
<text x="119" y="46.1" transform="rotate(-90 119 46.1)">V+</text>
<text x="26.8" y="48.2">A</text>
<text x="32" y="51.2" transform="rotate(-90 32 51.2)">W</text>
<text x="33.1" y="48.2">R</text>
<text x="111" y="48.2">-</text>
<text x="111" y="53.7">+</text>
<text x="118.5" y="50.9">out</text>
<text x="119" y="56.6" transform="rotate(-90 119 56.6)">V-</text>
<text x="157.2" y="89">-</text>
<text x="165.1" y="86.8" transform="rotate(-90 165.1 86.8)">V+</text>
<text x="157.2" y="94.4">+</text>
<text x="164.7" y="91.7">out</text>
<text x="165.1" y="97.4" transform="rotate(-90 165.1 97.4)">V-</text>
<text x="59.2" y="105.9" transform="rotate(-90 59.2 105.9)">V+</text>
<text x="51.2" y="108">-</text>
<text x="51.2" y="113.5">+</text>
<text x="58.7" y="110.7">out</text>
<text x="59.2" y="116.4" transform="rotate(-90 59.2 116.4)">V-</text>
<text x="203.2" y="119.5" transform="rotate(-90 203.2 119.5)">V+</text>
<text x="195.3" y="121.6">-</text>
<text x="202.8" y="124.3">out</text>
<text x="195.3" y="127.1">+</text>
<text x="203.2" y="130" transform="rotate(-90 203.2 130)">V-</text>
<text x="138" y="154.8" transform="rotate(-90 138 154.8)">V+</text>
<text x="130" y="156.9">-</text>
<text x="137.5" y="159.7">out</text>
<text x="130" y="162.4">+</text>
<text x="138" y="165.3" transform="rotate(-90 138 165.3)">V-</text>
<text x="53.7" y="173.8" transform="rotate(-90 53.7 173.8)">V+</text>
<text x="45.8" y="176">-</text>
<text x="53.3" y="178.7">out</text>
<text x="45.8" y="181.4">+</text>
<text x="53.7" y="184.3" transform="rotate(-90 53.7 184.3)">V-</text>
</g>
<g font-size="2.4" fill="#f00">
<text x="36.8" y="13.9">Vin</text>
<text x="235.2" y="22.1">S1+</text>
<text x="235.2" y="19.4">S1-</text>
<text x="31.4" y="24.8">count3</text>
<text x="227.1" y="26.2">S2-</text>
<text x="227.1" y="28.9">S2+</text>
<text x="142.8" y="32.9">Vin</text>
<text x="227.1" y="31.6">S3+</text>
<text x="227.1" y="34.3">S3-</text>
<text x="227.1" y="39.8">S4+</text>
<text x="227.1" y="37.1">S4-</text>
<text x="61.3" y="46.5">r3</text>
<text x="81.9" y="46.5" transform="rotate(-90 81.9 46.5)">eqpot3</text>
<text x="199.6" y="42.8">Vin</text>
<text x="52" y="52" transform="rotate(-90 52 52)">Q3g</text>
<text x="65.6" y="52" transform="rotate(-90 65.6 52)">Q4g</text>
<text x="85.8" y="52">Vmid</text>
<text x="36.8" y="57.4">w3</text>
<text x="199.6" y="56.4">Vmid</text>
<text x="53.1" y="62.8">a3</text>
<text x="183.6" y="60.1">S1+</text>
<text x="167.3" y="73.7">Vin</text>
<text x="55.8" y="81.8">u7Bgain</text>
<text x="83" y="87.3">u7Bout</text>
<text x="140.1" y="87.3">u7C-</text>
<text x="66.7" y="92.7">Vin</text>
<text x="99.4" y="95.4">Vin</text>
<text x="134.7" y="92.7">u7C+</text>
<text x="229.8" y="100.9">Vin</text>
<text x="34.1" y="106.3">op7-</text>
<text x="31.4" y="111.8">Vmid</text>
<text x="189" y="109">u7Cout</text>
<text x="142.8" y="141.7">Vin</text>
<text x="74.9" y="155.3">u6Bout1</text>
<text x="115.7" y="155.3">u7A-</text>
<text x="61.3" y="160.7">Vin</text>
<text x="110.2" y="160.7">u7A+</text>
<text x="175.4" y="158">S1-</text>
<text x="83" y="168.8">Vin</text>
<text x="23.2" y="174.3">u6B-</text>
<text x="26" y="179.7">Vmid</text>
</g>
<g font-size="2.4" fill="#000080">
<text x="253.7" y="13.4">in/out</text>
<text x="256.4" y="16.1">J1</text>
<text x="56.9" y="35.7">R1</text>
<text x="70.5" y="35.7">R2</text>
<text x="85.2" y="33">C1</text>
<text x="85.2" y="35.7">1u</text>
<text x="20" y="41.1">S1</text>
<text x="56.9" y="39">1meg</text>
<text x="70.5" y="39">1meg</text>
<text x="90.6" y="41.1">R5</text>
<text x="106.9" y="38.4">U1A</text>
<text x="141.2" y="41.1">C2</text>
<text x="14.5" y="43.8">NO2-B4</text>
<text x="90.6" y="43.8">10k</text>
<text x="141.2" y="44.4">10u</text>
<text x="218.4" y="46.6">R3</text>
<text x="74.3" y="52">R4</text>
<text x="215.6" y="49.3">499k</text>
<text x="236.3" y="49.3">C3</text>
<text x="236.3" y="52.5">10u</text>
<text x="47.2" y="57.4">Q1</text>
<text x="63.5" y="57.4">Q2</text>
<text x="74.3" y="54.7">10k</text>
<text x="85.2" y="57.4">C4</text>
<text x="159.9" y="57.4">C6</text>
<text x="41.7" y="60.2">MMBFJ177</text>
<text x="60.7" y="60.2">MMBFJ177</text>
<text x="85.2" y="60.2">10u</text>
<text x="101.5" y="60.2">ADA4051-2</text>
<text x="151.8" y="65.6">R7</text>
<text x="159.9" y="64.2">10n</text>
<text x="210.2" y="60.2">C5</text>
<text x="210.2" y="62.9">10u</text>
<text x="228.2" y="62.9">R6</text>
<text x="44.4" y="71">C7</text>
<text x="228.2" y="66.1">499k</text>
<text x="21.6" y="76.5">R8</text>
<text x="44.4" y="73.8">220n</text>
<text x="151.8" y="72.4">1meg</text>
<text x="21.6" y="79.7">47</text>
<text x="68.9" y="81.9">R10</text>
<text x="45.8" y="84.6">R9</text>
<text x="68.9" y="84.6">500k</text>
<text x="105.6" y="84.6">R11</text>
<text x="169.5" y="84.6">U2A</text>
<text x="45.8" y="91.4">100k</text>
<text x="105.6" y="91.4">200k</text>
<text x="169.5" y="95.5">AD8609</text>
<text x="35.2" y="98.2">R12</text>
<text x="35.2" y="101.4">47</text>
<text x="111.5" y="100.9">R14</text>
<text x="60.7" y="103.6">U2B</text>
<text x="110.7" y="104.2">500k</text>
<text x="128.7" y="106.4">R13</text>
<text x="149.4" y="103.6">C8</text>
<text x="149.4" y="106.9">10u</text>
<text x="128.7" y="109.1">1meg</text>
<text x="60.7" y="114.5">AD8609</text>
<text x="111" y="122.7">R15</text>
<text x="111" y="129.5">1meg</text>
<text x="145" y="130.8">C10</text>
<text x="207.5" y="128.1">U2C</text>
<text x="207.5" y="130.8">AD8609</text>
<text x="228.2" y="130.8">C9</text>
<text x="37.6" y="136.2">R16</text>
<text x="49.9" y="133.5">R17</text>
<text x="49.9" y="136.2">500k</text>
<text x="145" y="133.5">10n</text>
<text x="228.2" y="134.1">10u</text>
<text x="37.6" y="143.1">100k</text>
<text x="55.3" y="144.4">C11</text>
<text x="55.3" y="147.1">220n</text>
<text x="86.6" y="152.5">R18</text>
<text x="86.6" y="159.4">200k</text>
<text x="123.2" y="168.9">U2D</text>
<text x="123.2" y="171.6">AD8609</text>
<text x="85.2" y="177">R19</text>
<text x="85.2" y="179.7">500k</text>
<text x="39" y="185.2">U1B</text>
<text x="98.8" y="185.2">R20</text>
<text x="119.5" y="182.5">C12</text>
<text x="119.5" y="185.7">10u</text>
<text x="33.6" y="187.9">ADA4051-2</text>
<text x="98.8" y="187.9">1meg</text>
</g>
<g font-size="2.4">
<text x="169.5" y="182.5">Title</text>
<text x="180.3" y="185.2">elettorchimici B4.3</text>
<text x="169.5" y="190.6">Size</text>
<text x="180.3" y="190.6">Document Number</text>
<text x="259.1" y="190.6">Rev</text>
<text x="172.2" y="193.3">A</text>
<text x="180.3" y="193.3">1</text>
<text x="261.9" y="193.3">1.0</text>
<text x="169.5" y="198.8">Date:</text>
<text x="183.6" y="198.8">Monday, April 12, 2021</text>
<text x="223.8" y="198.8">Sheet</text>
<text x="237.4" y="198.8">1</text>
<text x="245.5" y="198.8">of</text>
<text x="253.7" y="198.8">4</text>
</g>
<g font-size="1.9">
<text x="34.9" y="8.3">5</text>
<text x="86.5" y="8.3">4</text>
<text x="138.1" y="8.3">3</text>
<text x="189.8" y="8.3">2</text>
<text x="241.4" y="8.3">1</text>
<text x="7.1" y="34.5">D</text>
<text x="268" y="34.5">D</text>
<text x="7.1" y="82">C</text>
<text x="268" y="82">C</text>
<text x="7.1" y="129.6">B</text>
<text x="268" y="129.6">B</text>
<text x="7.1" y="177.1">A</text>
<text x="268" y="177.1">A</text>
<text x="34.9" y="201.3">5</text>
<text x="86.5" y="201.3">4</text>
<text x="138.1" y="201.3">3</text>
<text x="189.8" y="201.3">2</text>
<text x="241.4" y="201.3">1</text>
</g>
</svg>
